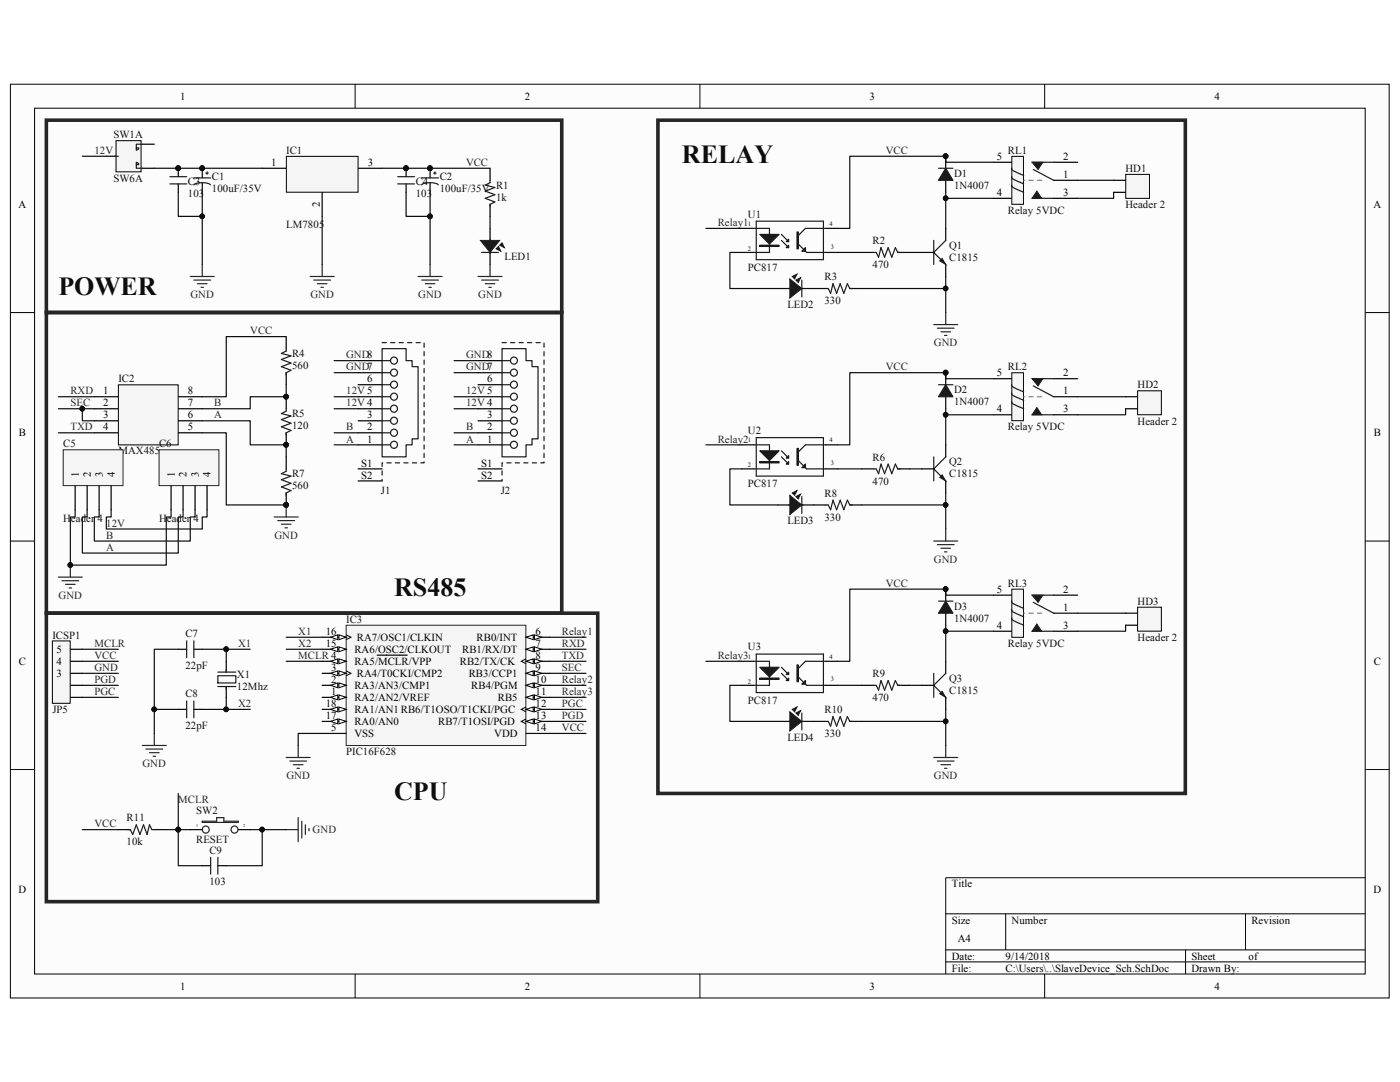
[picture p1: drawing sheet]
<svg xmlns="http://www.w3.org/2000/svg" width="279mm" height="216mm" viewBox="0 0 279 216" stroke-linecap="round" stroke-linejoin="round" font-family="sans-serif">
<path d="M2.1 16.8h275.1v182.3h-275.1z" fill="#fcfcfc"/>
<path d="M2.1 16.8h275.1v182.3h-275.1z" fill="none" stroke="#000" stroke-width=".2"/>
<path d="M6.9 21.6h265.6v172.8h-265.6z" fill="#fcfcfc"/>
<g fill="none" stroke="#000" stroke-width=".2">
<path d="M70.9 16.8v4.8M139.7 16.8v4.8M208.5 16.8v4.8M6.9 21.6h265.6v172.8h-265.6zM2.1 62.4h4.8M272.5 62.4h4.8M2.1 108h4.8M272.5 108h4.8M2.1 153.5h4.8M272.5 153.5h4.8M272.5 175.1h-83.8v19.2M70.9 194.3v4.8"/>
<path d="M139.7 194.3v4.8M188.7 182.3h83.8M188.7 189.5h83.8M188.7 191.9h83.8M200.7 182.3v7.2M208.5 194.3v4.8M236.6 189.5v4.8M248.6 182.3v7.2"/>
</g>
<path d="M21.2 31.2h2.4M28.4 33.6h2.4M28.4 28.8h2.4" fill="none" stroke="#000" stroke-width=".24"/>
<path d="M23.6 31.2l4.1 .9" fill="none" stroke="#1c1c1c" stroke-width=".24"/>
<path d="M23.2 28.1h5v6.2h-5z" fill="#f5f5f5"/>
<path d="M23.2 28.1h5v6.2h-5z" fill="none" stroke="#000" stroke-width=".2"/>
<path d="M22.9 31.2h.7M27.2 32.9h.5v-.3l-.5-.2v1.2h1.2M28.4 28.8h-1.2v1.2l.5-.3v-.2h-.5M33.9 35.3h3.4M33.9 36.7h3.4M38.7 35.5h3.3M41.1 34.5h.5M41.3 34.3v.5M42 36.9a3.3 3.3 0 0 0-3.3 0" fill="none" stroke="#1c1c1c" stroke-width=".24"/>
<path d="M35.6 33.6v1.7M35.6 36.7v1.7M40.4 33.6v1.9M40.4 36.5v1.9M52.3 33.6h4.8M64.3 38.4v4.8M71.5 33.6h4.8" fill="none" stroke="#000" stroke-width=".24"/>
<g fill="#0e0e0e" stroke="#0e0e0e" stroke-width=".2">
<circle cx="40.3" cy="33.6" r=".46"/>
<circle cx="35.5" cy="33.6" r=".46"/>
</g>
<path d="M57.2 31.2h14.3v7.2h-14.3z" fill="#f5f5f5"/>
<path d="M57.1 31.2h14.4v7.2h-14.4z" fill="none" stroke="#000" stroke-width=".2"/>
<path d="M81 33.6v1.7M81 36.7v1.7M85.8 33.6v1.9M85.8 36.5v1.9M97.8 33.6v2.4M97.8 40.8v2.4" fill="none" stroke="#000" stroke-width=".24"/>
<g fill="#0e0e0e" stroke="#0e0e0e" stroke-width=".2">
<circle cx="85.8" cy="33.6" r=".46"/>
<circle cx="81" cy="33.6" r=".46"/>
</g>
<path d="M79.4 35.3h3.3M79.4 36.7h3.3M84.2 35.5h3.3M86.6 34.5h.4M86.8 34.3v.5M87.5 36.9a3.3 3.3 0 0 0-3.3 0M97.8 36v.5l-1 .4 2 .5-2 .7 2 .8-2 .7 2 .7-1 .5v.5" fill="none" stroke="#1c1c1c" stroke-width=".24"/>
<path d="M99.7 48.9l.5-.4 .5 .9z" fill="#1c1c1c"/>
<path d="M99.7 48.9l.5-.4 .5 .9z" fill="none" stroke="#1c1c1c" stroke-width=".2"/>
<path d="M99 49.7l.5-.5 .5 .9z" fill="#1c1c1c"/>
<path d="M99 49.7l.5-.5 .5 .9z" fill="none" stroke="#1c1c1c" stroke-width=".2"/>
<path d="M95.9 48h3.8l-1.9 2.4z" fill="#1c1c1c"/>
<path d="M95.9 48h3.8l-1.9 2.4z" fill="none" stroke="#1c1c1c" stroke-width=".2"/>
<path d="M96.1 50.4h3.4M97.8 47.7v.8M97.8 50.1v.5" fill="none" stroke="#1c1c1c" stroke-width=".24"/>
<path d="M97.8 45.6v2.4M97.8 50.4v2.4M18.8 79.2h4.8M35.6 79.2h4.8M18.8 81.6h4.8M18.8 84h4.8M18.8 86.4h4.8M25.3 80.3h2.6M35.6 81.6h4.8M35.6 84h4.8M35.6 86.4h4.8" fill="none" stroke="#000" stroke-width=".24"/>
<g fill="none" stroke="#262626" stroke-width=".24">
<path d="M38 55.2h4.8M38.7 55.9h3.3M39.4 56.6h1.9M40.1 57.3h.5M40.4 52.8v2.4M61.9 55.2h4.8M62.6 55.9h3.4M63.3 56.6h2M64.1 57.3h.4M64.3 52.8v2.4M83.4 55.2h4.8M84.2 55.9h3.3"/>
<path d="M84.9 56.6h1.9M85.6 57.3h.5M85.8 52.8v2.4M95.4 55.2h4.8M96.1 55.9h3.4M96.8 56.6h2M97.6 57.3h.4M97.8 52.8v2.4"/>
</g>
<path d="M23.7 76.8h11.9v12h-11.9z" fill="#f5f5f5"/>
<path d="M23.6 76.8h12v12h-12z" fill="none" stroke="#000" stroke-width=".2"/>
<g fill="none" stroke="#000" stroke-width=".24">
<path d="M57.1 67.2v2.4M57.1 74.4v2.4M57.1 79.2v2.4M71.5 79.2h4.8M71.5 72h4.8M71.5 74.4h4.8M71.5 76.8h4.8M95.4 79.2h4.8M95.4 72h4.8M95.4 74.4h4.8M95.4 76.8h4.8M57.1 86.4v2.4"/>
<path d="M57.1 91.2v2.4M57.1 98.4v2.4M71.5 96h4.8M71.5 93.6h4.8M71.5 88.8h4.8M71.5 84h4.8M71.5 86.4h4.8M71.5 81.6h4.8M95.4 96h4.8M95.4 93.6h4.8M95.4 88.8h4.8M95.4 84h4.8"/>
<path d="M95.4 86.4h4.8M95.4 81.6h4.8"/>
</g>
<g fill="none" stroke="#1c1c1c" stroke-width=".24">
<path d="M57.1 69.6v.4l-.9 .5 1.9 .5-1.9 .7 1.9 .7-1.9 .8 1.9 .7-1 .5v.4M76.3 69.6h4.7v2.4h1.2v1.2h1.2v14.4h-1.2v1.2h-1.2v2.4h-4.7zM76.3 74.4h1.6M76.3 79.2h1.6M76.3 76.8h1.6M76.3 72h1.6M100.2 69.6h4.8v2.4h1.2v1.2h1.2v14.4h-1.2v1.2h-1.2v2.4h-4.8zM100.2 74.4h1.7M100.2 79.2h1.7M100.2 76.8h1.7M100.2 72h1.7M57.1 81.6v.4l-.9 .5 1.9 .5-1.9 .7 1.9 .7-1.9 .8 1.9 .7-1 .5v.4"/>
<path d="M57.1 93.6v.4l-.9 .5 1.9 .5-1.9 .7 1.9 .7-1.9 .8 1.9 .7-1 .5v.4M76.3 84h1.6M76.3 81.6h1.6M76.3 88.8h1.6M76.3 86.4h1.6M100.2 84h1.7M100.2 81.6h1.7M100.2 88.8h1.7M100.2 86.4h1.7"/>
<circle cx="78.6" cy="72" r=".7"/>
<circle cx="78.6" cy="76.7" r=".7"/>
<circle cx="78.6" cy="74.4" r=".7"/>
<circle cx="78.6" cy="79.1" r=".7"/>
<circle cx="102.6" cy="76.7" r=".7"/>
<circle cx="102.6" cy="72" r=".7"/>
<circle cx="102.6" cy="79.1" r=".7"/>
<circle cx="102.6" cy="74.4" r=".7"/>
<circle cx="78.6" cy="83.9" r=".7"/>
<circle cx="78.6" cy="88.7" r=".7"/>
<circle cx="78.6" cy="81.5" r=".7"/>
<circle cx="78.6" cy="86.3" r=".7"/>
<circle cx="102.6" cy="88.7" r=".7"/>
<circle cx="102.6" cy="83.9" r=".7"/>
<circle cx="102.6" cy="86.3" r=".7"/>
<circle cx="102.6" cy="81.5" r=".7"/>
</g>
<g fill="#0e0e0e" stroke="#0e0e0e" stroke-width=".2">
<circle cx="57.1" cy="79.2" r=".46"/>
<circle cx="57.1" cy="88.8" r=".46"/>
<circle cx="57.1" cy="100.7" r=".46"/>
</g>
<path d="M54.7 103.2h4.8M55.4 103.9h3.4M56.2 104.6h1.9M56.9 105.3h.5M57.1 100.8v2.4" fill="none" stroke="#262626" stroke-width=".24"/>
<path d="M76.3 68.4h8.3v24h-8.3v3.6M100.2 68.4h8.4v24h-8.4v3.6" fill="none" stroke="#1c1c1c" stroke-width=".24" stroke-dasharray=".8 .8"/>
<path d="M12.7 89.8h11.9v7.1h-11.9z" fill="#f5f5f5"/>
<path d="M12.6 89.7h12v7.2h-12z" fill="none" stroke="#262626" stroke-width=".2"/>
<path d="M15 96.9v4.8M17.4 96.9v4.8M19.8 96.9v4.8M22.2 96.9v4.8" fill="none" stroke="#000" stroke-width=".24"/>
<path d="M31.8 89.8h11.9v7.1h-11.9z" fill="#f5f5f5"/>
<path d="M31.7 89.7h12v7.2h-12z" fill="none" stroke="#262626" stroke-width=".2"/>
<path d="M34.1 96.9v4.8M36.5 96.9v4.8M38.9 96.9v4.8M41.3 96.9v4.8" fill="none" stroke="#000" stroke-width=".24"/>
<path d="M11.6 115.2h4.8M12.4 115.9h3.3M13.1 116.6h1.9M13.8 117.3h.5M14 112.8v2.4" fill="none" stroke="#262626" stroke-width=".24"/>
<circle cx="14" cy="112.7" r=".46" fill="#0e0e0e" stroke="#0e0e0e" stroke-width=".2"/>
<path d="M69.1 124.8h35.8v24h-35.8z" fill="#f5f5f5"/>
<path d="M69.1 124.8h35.8v24h-35.8z" fill="none" stroke="#262626" stroke-width=".2"/>
<path d="M64.3 139.1h4.8" fill="none" stroke="#000" stroke-width=".24"/>
<path d="M67.6 138.7l1.5 .4-1.5 .5z" fill="#fcfcfc"/>
<path d="M67.6 138.7l1.5 .4-1.5 .5z" fill="none" stroke="#000" stroke-width=".2"/>
<path d="M66 139.1l1.4-.4v.9z" fill="#fcfcfc"/>
<path d="M66 139.1l1.4-.4v.9z" fill="none" stroke="#000" stroke-width=".2"/>
<path d="M64.3 136.7h4.8" fill="none" stroke="#000" stroke-width=".24"/>
<path d="M67.6 136.3l1.5 .4-1.5 .5z" fill="#fcfcfc"/>
<path d="M67.6 136.3l1.5 .4-1.5 .5z" fill="none" stroke="#000" stroke-width=".2"/>
<path d="M66 136.7l1.4-.4v.9z" fill="#fcfcfc"/>
<path d="M66 136.7l1.4-.4v.9zM69.1 133.9l.9 .5-.9 .4" fill="none" stroke="#000" stroke-width=".2"/>
<path d="M64.3 134.4h4.8" fill="none" stroke="#000" stroke-width=".24"/>
<path d="M67.6 133.9l1.5 .5-1.5 .4z" fill="#fcfcfc"/>
<path d="M67.6 133.9l1.5 .5-1.5 .4z" fill="none" stroke="#000" stroke-width=".2"/>
<path d="M66 134.4l1.4-.5v.9z" fill="#fcfcfc"/>
<path d="M66 134.4l1.4-.5v.9z" fill="none" stroke="#000" stroke-width=".2"/>
<path d="M64.3 132h4.8" fill="none" stroke="#000" stroke-width=".24"/>
<path d="M67.6 131.5l1.5 .5-1.5 .4z" fill="#fcfcfc"/>
<path d="M67.6 131.5l1.5 .5-1.5 .4z" fill="none" stroke="#000" stroke-width=".2"/>
<path d="M66 132l1.4-.5v.9z" fill="#fcfcfc"/>
<path d="M66 132l1.4-.5v.9z" fill="none" stroke="#000" stroke-width=".2"/>
<path d="M75.3 130.7h3.2M78.6 130.7h2.7M105 127.2h4.8M64.3 146.3h4.8" fill="none" stroke="#000" stroke-width=".24"/>
<path d="M105 127.2l1.4-.5v.9z" fill="#fcfcfc"/>
<path d="M105 127.2l1.4-.5v.9z" fill="none" stroke="#000" stroke-width=".2"/>
<path d="M106.7 126.7l1.4 .5-1.4 .4z" fill="#fcfcfc"/>
<path d="M106.7 126.7l1.4 .5-1.4 .4z" fill="none" stroke="#000" stroke-width=".2"/>
<path d="M105 129.6h4.8" fill="none" stroke="#000" stroke-width=".24"/>
<path d="M105 129.6l1.4-.5v.9z" fill="#fcfcfc"/>
<path d="M105 129.6l1.4-.5v.9z" fill="none" stroke="#000" stroke-width=".2"/>
<path d="M106.7 129.1l1.4 .5-1.4 .4z" fill="#fcfcfc"/>
<path d="M105 131.5l-1 .5 1 .4M106.7 129.1l1.4 .5-1.4 .4z" fill="none" stroke="#000" stroke-width=".2"/>
<path d="M105 132h4.8" fill="none" stroke="#000" stroke-width=".24"/>
<path d="M105 132l1.4-.5v.9z" fill="#fcfcfc"/>
<path d="M105 132l1.4-.5v.9z" fill="none" stroke="#000" stroke-width=".2"/>
<path d="M106.7 131.5l1.4 .5-1.4 .4z" fill="#fcfcfc"/>
<path d="M106.7 131.5l1.4 .5-1.4 .4z" fill="none" stroke="#000" stroke-width=".2"/>
<path d="M105 134.4h4.8" fill="none" stroke="#000" stroke-width=".24"/>
<path d="M105 134.4l1.4-.5v.9z" fill="#fcfcfc"/>
<path d="M105 134.4l1.4-.5v.9z" fill="none" stroke="#000" stroke-width=".2"/>
<path d="M106.7 133.9l1.4 .5-1.4 .4z" fill="#fcfcfc"/>
<path d="M106.7 133.9l1.4 .5-1.4 .4z" fill="none" stroke="#000" stroke-width=".2"/>
<path d="M105 136.7h4.8" fill="none" stroke="#000" stroke-width=".24"/>
<path d="M105 136.7l1.4-.4v.9z" fill="#fcfcfc"/>
<path d="M105 136.7l1.4-.4v.9z" fill="none" stroke="#000" stroke-width=".2"/>
<path d="M106.7 136.3l1.4 .4-1.4 .5z" fill="#fcfcfc"/>
<path d="M106.7 136.3l1.4 .4-1.4 .5z" fill="none" stroke="#000" stroke-width=".2"/>
<path d="M105 139.1h4.8" fill="none" stroke="#000" stroke-width=".24"/>
<path d="M105 139.1l1.4-.4v.9z" fill="#fcfcfc"/>
<path d="M105 139.1l1.4-.4v.9z" fill="none" stroke="#000" stroke-width=".2"/>
<path d="M106.7 138.7l1.4 .4-1.4 .5z" fill="#fcfcfc"/>
<path d="M106.7 138.7l1.4 .4-1.4 .5zM105 141.1l-1 .4 1 .5" fill="none" stroke="#000" stroke-width=".2"/>
<path d="M105 141.5h4.8" fill="none" stroke="#000" stroke-width=".24"/>
<path d="M105 141.5l1.4-.4v.9z" fill="#fcfcfc"/>
<path d="M105 141.5l1.4-.4v.9z" fill="none" stroke="#000" stroke-width=".2"/>
<path d="M106.7 141.1l1.4 .4-1.4 .5z" fill="#fcfcfc"/>
<path d="M105 143.5l-1 .4 1 .5M106.7 141.1l1.4 .4-1.4 .5z" fill="none" stroke="#000" stroke-width=".2"/>
<path d="M105 143.9h4.8" fill="none" stroke="#000" stroke-width=".24"/>
<path d="M105 143.9l1.4-.4v.9z" fill="#fcfcfc"/>
<path d="M105 143.9l1.4-.4v.9z" fill="none" stroke="#000" stroke-width=".2"/>
<path d="M106.7 143.5l1.4 .4-1.4 .5z" fill="#fcfcfc"/>
<path d="M106.7 143.5l1.4 .4-1.4 .5z" fill="none" stroke="#000" stroke-width=".2"/>
<path d="M64.3 129.6h4.8M105 146.3h4.8" fill="none" stroke="#000" stroke-width=".24"/>
<path d="M67.6 129.1l1.5 .5-1.5 .4z" fill="#fcfcfc"/>
<path d="M67.6 129.1l1.5 .5-1.5 .4z" fill="none" stroke="#000" stroke-width=".2"/>
<path d="M66 129.6l1.4-.5v.9z" fill="#fcfcfc"/>
<path d="M66 129.6l1.4-.5v.9zM69.1 126.7l.9 .5-.9 .4" fill="none" stroke="#000" stroke-width=".2"/>
<path d="M64.3 127.2h4.8" fill="none" stroke="#000" stroke-width=".24"/>
<path d="M67.6 126.7l1.5 .5-1.5 .4z" fill="#fcfcfc"/>
<path d="M67.6 126.7l1.5 .5-1.5 .4z" fill="none" stroke="#000" stroke-width=".2"/>
<path d="M66 127.2l1.4-.5v.9z" fill="#fcfcfc"/>
<path d="M66 127.2l1.4-.5v.9z" fill="none" stroke="#000" stroke-width=".2"/>
<path d="M64.3 143.9h4.8" fill="none" stroke="#000" stroke-width=".24"/>
<path d="M67.6 143.5l1.5 .4-1.5 .5z" fill="#fcfcfc"/>
<path d="M67.6 143.5l1.5 .4-1.5 .5z" fill="none" stroke="#000" stroke-width=".2"/>
<path d="M66 143.9l1.4-.4v.9z" fill="#fcfcfc"/>
<path d="M66 143.9l1.4-.4v.9z" fill="none" stroke="#000" stroke-width=".2"/>
<path d="M64.3 141.5h4.8" fill="none" stroke="#000" stroke-width=".24"/>
<path d="M67.6 141.1l1.5 .4-1.5 .5z" fill="#fcfcfc"/>
<path d="M67.6 141.1l1.5 .4-1.5 .5z" fill="none" stroke="#000" stroke-width=".2"/>
<path d="M66 141.5l1.4-.4v.9z" fill="#fcfcfc"/>
<path d="M66 141.5l1.4-.4v.9z" fill="none" stroke="#000" stroke-width=".2"/>
<path d="M28.4 148.7h4.8M29.1 149.5h3.4M29.8 150.2h1.9M30.6 150.9h.4M30.8 146.3v2.4M57.1 151.1h4.8M57.8 151.9h3.4M58.6 152.6h1.9M59.3 153.3h.4M59.5 148.7v2.4" fill="none" stroke="#262626" stroke-width=".24"/>
<path d="M14 139.1h2.4M14 136.7h2.4M35.6 129.6h1.7M38.7 129.6h1.7M45.2 132v2.1M45.2 137v2.1M35.6 141.5h1.7M38.7 141.5h1.7" fill="none" stroke="#000" stroke-width=".24"/>
<path d="M37.3 127.9v3.3M37.3 139.9v3.3M38.7 127.9v3.3M38.7 139.9v3.3M43.5 134.8h3.6v1.5h-3.6zM43.5 137h3.6M43.5 134.1h3.6M45.2 133.6v.5M45.2 137v.5" fill="none" stroke="#1c1c1c" stroke-width=".24"/>
<path d="M10.5 127.9h3.5v12.4h-3.5z" fill="#f5f5f5"/>
<path d="M10.5 127.9h3.5v12.4h-3.5z" fill="none" stroke="#000" stroke-width=".2"/>
<path d="M148.1 45.6h2.4M148.1 50.4h2.4M164.8 45.6h2.4M164.8 50.4h2.4M14 134.4h2.4M14 132h2.4M14 129.6h2.4" fill="none" stroke="#000" stroke-width=".24"/>
<path d="M9.3 24h102.8v38.3h-102.8zM9.3 62.4h102.8v59.9h-102.8zM9.3 122.4h110v57.5h-110z" fill="none" stroke="#262626" stroke-width=".72"/>
<path d="M150.5 45.6h3.1v4.8h-3.1M150.9 44.1h13.4v7.7h-13.4zM156 46.8l1.4 1.4M156 48l1.4 1.4M159.3 48.7l1.7 1.7h3.8M164.8 45.6h-4.1l-1.4 1.4" fill="none" stroke="#1c1c1c" stroke-width=".24"/>
<path d="M151.6 46.8h3.9l-1.9 1.9z" fill="#1c1c1c"/>
<path d="M151.6 46.8h3.9l-1.9 1.9zM151.6 48.9h3.9v.3h-3.9zM151.6 49.1h3.9" fill="none" stroke="#1c1c1c" stroke-width=".24"/>
<path d="M157.4 48.9v.5h-.5z" fill="#1c1c1c"/>
<path d="M157.4 48.9v.5h-.5z" fill="none" stroke="#1c1c1c" stroke-width=".24"/>
<path d="M157.4 47.7v.5h-.5z" fill="#1c1c1c"/>
<path d="M157.4 47.7v.5h-.5zM159.1 46.3h.2v3.4h-.2zM159.2 46.3v3.4" fill="none" stroke="#1c1c1c" stroke-width=".24"/>
<path d="M160.7 49.4v.7h-.7z" fill="#1c1c1c"/>
<path d="M160.7 49.4v.7h-.7z" fill="none" stroke="#1c1c1c" stroke-width=".24"/>
<path d="M158.1 55.2l1-.5-.5 .9z" fill="#1c1c1c"/>
<path d="M158.1 55.2l1-.5-.5 .9z" fill="none" stroke="#1c1c1c" stroke-width=".2"/>
<path d="M158.8 55.9l1-.5-.5 1z" fill="#1c1c1c"/>
<path d="M158.8 55.9l1-.5-.5 1z" fill="none" stroke="#1c1c1c" stroke-width=".2"/>
<path d="M157.6 55.6l2.4 2-2.4 1.9z" fill="#1c1c1c"/>
<path d="M157.6 55.6l2.4 2-2.4 1.9z" fill="none" stroke="#1c1c1c" stroke-width=".2"/>
<path d="M157.4 57.6h.7M159.8 57.6h.5M160 55.9v3.4M164.8 57.6h.5l.5 .9 .4-1.9 .8 1.9 .7-1.9 .7 1.9 .7-1.9 .5 1h.5M174.4 50.4h.5l.4 .9 .5-1.9 .7 1.9 .8-1.9 .7 1.9 .7-1.9 .5 1h.4" fill="none" stroke="#1c1c1c" stroke-width=".24"/>
<path d="M198.3 32.4h3.6M198.3 39.6h3.6M210.3 36h4.8M210.3 32.4h4.8M210.3 39.6h4.8M155.2 57.6h2.4M160 57.6h4.8M169.6 57.6h2.4M172 50.4h2.4M179.2 50.4h2.4" fill="none" stroke="#000" stroke-width=".24"/>
<path d="M202 31.2h2.3v9.6h-2.3z" fill="#f5f5f5"/>
<path d="M201.9 31.2h2.4v9.6h-2.4z" fill="none" stroke="#000" stroke-width=".2"/>
<path d="M201.9 35.3v.2l.3 .2 2.1 1M201.9 36.9v.3l.3 .2 2.1 1M201.9 33.6v.2l.3 .3 2.1 .9" fill="none" stroke="#1c1c1c" stroke-width=".24"/>
<path d="M206 32.4h2.1l-.9 1.4z" fill="#1c1c1c"/>
<path d="M206 32.4h2.1l-.9 1.4z" fill="none" stroke="#1c1c1c" stroke-width=".2"/>
<path d="M206.9 38.1l1 1.5h-1.9z" fill="#1c1c1c"/>
<path d="M206.9 38.1l1 1.5h-1.9z" fill="none" stroke="#1c1c1c" stroke-width=".2"/>
<path d="M206 39.6h4.3M206 32.4h4.3M206.2 33.8l4.1 2.2" fill="none" stroke="#1c1c1c" stroke-width=".24"/>
<path d="M207.9 36h-3.6" fill="none" stroke="#808080" stroke-width=".24" stroke-dasharray=".8 .8"/>
<path d="M188.7 31.2v2.4M188.7 36v2.4" fill="none" stroke="#000" stroke-width=".24"/>
<circle cx="188.7" cy="31.2" r=".46" fill="#0e0e0e" stroke="#0e0e0e" stroke-width=".2"/>
<path d="M188.7 33.6l1.5 2.4h-2.9z" fill="#1c1c1c"/>
<path d="M187.3 33.6h2.9M188.7 33.6l1.5 2.4h-2.9zM186.3 48v4.8M188.7 48l-2.4 2.4 2 1.9" fill="none" stroke="#1c1c1c" stroke-width=".24"/>
<circle cx="188.7" cy="31.2" r=".46" fill="#0e0e0e" stroke="#0e0e0e" stroke-width=".2"/>
<path d="M188 51.6l.7 1.2-1.2-.7z" fill="#1c1c1c"/>
<path d="M188 51.6l.7 1.2-1.2-.7z" fill="none" stroke="#1c1c1c" stroke-width=".2"/>
<path d="M184 50.4h2.3M188.7 45.6v2.4M188.7 52.8v2.4M148.1 88.8h2.4M148.1 93.6h2.4M164.8 88.8h2.4M164.8 93.6h2.4" fill="none" stroke="#000" stroke-width=".24"/>
<path d="M186.3 64.8h4.8M187.1 65.5h3.3M187.8 66.2h1.9M188.5 66.9h.5M188.7 62.4v2.4" fill="none" stroke="#262626" stroke-width=".24"/>
<path d="M150.5 88.8h3.1v4.8h-3.1M150.9 87.3h13.4v7.7h-13.4zM156 90l1.4 1.4M156 91.2l1.4 1.4M159.3 91.9l1.7 1.7h3.8M164.8 88.8h-4.1l-1.4 1.4" fill="none" stroke="#1c1c1c" stroke-width=".24"/>
<path d="M151.6 90h3.9l-1.9 1.9z" fill="#1c1c1c"/>
<path d="M151.6 90h3.9l-1.9 1.9zM151.6 92.1h3.9v.3h-3.9zM151.6 92.2h3.9" fill="none" stroke="#1c1c1c" stroke-width=".24"/>
<path d="M157.4 92.1v.5h-.5z" fill="#1c1c1c"/>
<path d="M157.4 92.1v.5h-.5z" fill="none" stroke="#1c1c1c" stroke-width=".24"/>
<path d="M157.4 90.9v.5h-.5z" fill="#1c1c1c"/>
<path d="M157.4 90.9v.5h-.5zM159.1 89.5h.2v3.3h-.2zM159.2 89.5v3.3" fill="none" stroke="#1c1c1c" stroke-width=".24"/>
<path d="M160.7 92.6v.7h-.7z" fill="#1c1c1c"/>
<path d="M160.7 92.6v.7h-.7z" fill="none" stroke="#1c1c1c" stroke-width=".24"/>
<path d="M158.1 98.4l1-.5-.5 .9z" fill="#1c1c1c"/>
<path d="M158.1 98.4l1-.5-.5 .9z" fill="none" stroke="#1c1c1c" stroke-width=".2"/>
<path d="M158.8 99.1l1-.5-.5 1z" fill="#1c1c1c"/>
<path d="M158.8 99.1l1-.5-.5 1z" fill="none" stroke="#1c1c1c" stroke-width=".2"/>
<path d="M157.6 98.8l2.4 2-2.4 1.9z" fill="#1c1c1c"/>
<path d="M157.6 98.8l2.4 2-2.4 1.9z" fill="none" stroke="#1c1c1c" stroke-width=".2"/>
<path d="M160 99.1v3.3M174.4 93.6h.5l.4 .9 .5-1.9 .7 1.9 .8-1.9 .7 1.9 .7-1.9 .5 1h.4M157.4 100.8h.7M159.8 100.8h.5M164.8 100.8h.5l.5 .9 .4-1.9 .8 1.9 .7-1.9 .7 1.9 .7-1.9 .5 1h.5" fill="none" stroke="#1c1c1c" stroke-width=".24"/>
<path d="M198.3 75.6h3.6M210.3 79.2h4.8M210.3 75.6h4.8M172 93.6h2.4M179.2 93.6h2.4M198.3 82.8h3.6M210.3 82.8h4.8M155.2 100.8h2.4M160 100.8h4.8M169.6 100.8h2.4" fill="none" stroke="#000" stroke-width=".24"/>
<path d="M202 74.4h2.3v9.5h-2.3z" fill="#f5f5f5"/>
<path d="M201.9 74.4h2.4v9.5h-2.4z" fill="none" stroke="#000" stroke-width=".2"/>
<path d="M201.9 78.4v.3l.3 .2 2.1 1M201.9 76.8v.2l.3 .2 2.1 1M201.9 80.1v.2l.3 .3 2.1 1" fill="none" stroke="#1c1c1c" stroke-width=".24"/>
<path d="M206 75.6h2.1l-.9 1.4z" fill="#1c1c1c"/>
<path d="M206 75.6h2.1l-.9 1.4z" fill="none" stroke="#1c1c1c" stroke-width=".2"/>
<path d="M206.9 81.3l1 1.5h-1.9z" fill="#1c1c1c"/>
<path d="M206.9 81.3l1 1.5h-1.9z" fill="none" stroke="#1c1c1c" stroke-width=".2"/>
<path d="M206 75.6h4.3M206.2 77l4.1 2.2M206 82.8h4.3" fill="none" stroke="#1c1c1c" stroke-width=".24"/>
<path d="M207.9 79.2h-3.6" fill="none" stroke="#808080" stroke-width=".24" stroke-dasharray=".8 .8"/>
<path d="M188.7 74.4v2.4M188.7 79.2v2.4" fill="none" stroke="#000" stroke-width=".24"/>
<circle cx="188.7" cy="74.4" r=".46" fill="#0e0e0e" stroke="#0e0e0e" stroke-width=".2"/>
<path d="M188.7 76.8l1.5 2.4h-2.9z" fill="#1c1c1c"/>
<path d="M187.3 76.8h2.9M188.7 76.8l1.5 2.4h-2.9zM186.3 91.2v4.8M188.7 91.2l-2.4 2.4 2 1.9" fill="none" stroke="#1c1c1c" stroke-width=".24"/>
<circle cx="188.7" cy="74.4" r=".46" fill="#0e0e0e" stroke="#0e0e0e" stroke-width=".2"/>
<path d="M188 94.8l.7 1.2-1.2-.8z" fill="#1c1c1c"/>
<path d="M188 94.8l.7 1.2-1.2-.8z" fill="none" stroke="#1c1c1c" stroke-width=".2"/>
<path d="M184 93.6h2.3M188.7 88.8v2.4M188.7 96v2.4M148.1 132h2.4M148.1 136.7h2.4M164.8 132h2.4M164.8 136.7h2.4" fill="none" stroke="#000" stroke-width=".24"/>
<path d="M186.3 108h4.8M187.1 108.7h3.3M187.8 109.4h1.9M188.5 110.1h.5M188.7 105.6v2.4" fill="none" stroke="#262626" stroke-width=".24"/>
<path d="M150.5 132h3.1v4.7h-3.1M150.9 130.5h13.4v7.7h-13.4zM156 133.2l1.4 1.4M156 134.4l1.4 1.4M159.3 135.1l1.7 1.6h3.8M164.8 132h-4.1l-1.4 1.4" fill="none" stroke="#1c1c1c" stroke-width=".24"/>
<path d="M151.6 133.2h3.9l-1.9 1.9z" fill="#1c1c1c"/>
<path d="M151.6 133.2h3.9l-1.9 1.9zM151.6 135.3h3.9v.3h-3.9zM151.6 135.4h3.9" fill="none" stroke="#1c1c1c" stroke-width=".24"/>
<path d="M157.4 135.3v.5h-.5z" fill="#1c1c1c"/>
<path d="M157.4 135.3v.5h-.5z" fill="none" stroke="#1c1c1c" stroke-width=".24"/>
<path d="M156.9 134.6l.5-.5v.5z" fill="#1c1c1c"/>
<path d="M157.4 134.1v.5h-.5zM159.1 132.7h.2v3.3h-.2zM159.2 132.7v3.3" fill="none" stroke="#1c1c1c" stroke-width=".24"/>
<path d="M160.7 135.8v.7h-.7z" fill="#1c1c1c"/>
<path d="M160.7 135.8v.7h-.7z" fill="none" stroke="#1c1c1c" stroke-width=".24"/>
<path d="M158.1 141.5l1-.4-.5 .9z" fill="#1c1c1c"/>
<path d="M158.1 141.5l1-.4-.5 .9z" fill="none" stroke="#1c1c1c" stroke-width=".2"/>
<path d="M158.8 142.3l1-.5-.5 1z" fill="#1c1c1c"/>
<path d="M158.8 142.3l1-.5-.5 1z" fill="none" stroke="#1c1c1c" stroke-width=".2"/>
<path d="M157.6 142l2.4 1.9-2.4 2z" fill="#1c1c1c"/>
<path d="M157.6 142l2.4 1.9-2.4 2z" fill="none" stroke="#1c1c1c" stroke-width=".2"/>
<path d="M174.4 136.7h.5l.4 1 .5-1.9 .7 1.9 .8-1.9 .7 1.9 .7-1.9 .5 .9h.4M157.4 143.9h.7M159.8 143.9h.5M160 142.3v3.3M164.8 143.9h.5l.5 1 .4-1.9 .8 1.9 .7-1.9 .7 1.9 .7-1.9 .5 .9h.5" fill="none" stroke="#1c1c1c" stroke-width=".24"/>
<path d="M198.3 118.8h3.6M210.3 118.8h4.8M172 136.7h2.4M179.2 136.7h2.4M198.3 126h3.6M210.3 122.4h4.8M210.3 126h4.8M155.2 143.9h2.4M160 143.9h4.8M169.6 143.9h2.4" fill="none" stroke="#000" stroke-width=".24"/>
<path d="M202 117.6h2.3v9.6h-2.3z" fill="#f5f5f5"/>
<path d="M201.9 117.6h2.4v9.6h-2.4z" fill="none" stroke="#000" stroke-width=".2"/>
<path d="M201.9 120v.2l.3 .2 2.1 1M201.9 121.6v.3l.3 .2 2.1 1M201.9 123.3v.2l.3 .3 2.1 1" fill="none" stroke="#1c1c1c" stroke-width=".24"/>
<path d="M206 118.8h2.1l-.9 1.4z" fill="#1c1c1c"/>
<path d="M206 118.8h2.1l-.9 1.4z" fill="none" stroke="#1c1c1c" stroke-width=".2"/>
<path d="M206.9 124.5l1 1.5h-1.9z" fill="#1c1c1c"/>
<path d="M206.9 124.5l1 1.5h-1.9z" fill="none" stroke="#1c1c1c" stroke-width=".2"/>
<path d="M206 118.8h4.3M206 126h4.3M206.2 120.2l4.1 2.2" fill="none" stroke="#1c1c1c" stroke-width=".24"/>
<path d="M207.9 122.4h-3.6" fill="none" stroke="#808080" stroke-width=".24" stroke-dasharray=".8 .8"/>
<path d="M188.7 117.6v2.4M188.7 122.4v2.4" fill="none" stroke="#000" stroke-width=".24"/>
<circle cx="188.7" cy="117.5" r=".46" fill="#0e0e0e" stroke="#0e0e0e" stroke-width=".2"/>
<path d="M188.7 120l1.5 2.4h-2.9z" fill="#1c1c1c"/>
<path d="M187.3 120h2.9M188.7 120l1.5 2.4h-2.9zM186.3 134.4v4.7M188.7 134.4l-2.4 2.3 2 2" fill="none" stroke="#1c1c1c" stroke-width=".24"/>
<circle cx="188.7" cy="117.5" r=".46" fill="#0e0e0e" stroke="#0e0e0e" stroke-width=".2"/>
<path d="M188 138l.7 1.1-1.2-.7z" fill="#1c1c1c"/>
<path d="M188 138l.7 1.1-1.2-.7z" fill="none" stroke="#1c1c1c" stroke-width=".2"/>
<path d="M222.2 36h2.4M222.2 38.4h2.4M184 136.7h2.3M188.7 132v2.4M188.7 139.1v2.4" fill="none" stroke="#000" stroke-width=".24"/>
<path d="M186.3 151.1h4.8M187.1 151.9h3.3M187.8 152.6h1.9M188.5 153.3h.5M188.7 148.7v2.4" fill="none" stroke="#262626" stroke-width=".24"/>
<path d="M131.3 24h105.3v134.3h-105.3z" fill="none" stroke="#262626" stroke-width=".72"/>
<path d="M224.7 34.8h4.7v4.8h-4.7z" fill="#f5f5f5"/>
<path d="M224.7 34.8h4.7v4.8h-4.7z" fill="none" stroke="#000" stroke-width=".2"/>
<path d="M224.6 79.2h2.4M224.6 81.6h2.4" fill="none" stroke="#000" stroke-width=".24"/>
<path d="M227.1 78h4.7v4.8h-4.7z" fill="#f5f5f5"/>
<path d="M227 78h4.8v4.8h-4.8z" fill="none" stroke="#000" stroke-width=".2"/>
<path d="M224.6 122.4h2.4M224.6 124.8h2.4" fill="none" stroke="#000" stroke-width=".24"/>
<path d="M227.1 121.2h4.7v4.7h-4.7z" fill="#f5f5f5"/>
<path d="M227 121.2h4.8v4.7h-4.8z" fill="none" stroke="#000" stroke-width=".2"/>
<path d="M23.6 165.5h2.4M30.8 165.5h2.4M38 165.5h2.4M40.4 172.7h1.6M43.5 172.7h1.7M47.5 165.5h2.4" fill="none" stroke="#000" stroke-width=".24"/>
<g fill="none" stroke="#262626" stroke-width=".24">
<path d="M40.4 163.9h2.8v-.8h1.5v.8h2.8v.2h-7.1zM57.1 165.5h2.4M59.5 163.1v4.8M60.2 163.9v3.3M60.9 164.6v1.9M61.7 165.3v.5"/>
<circle cx="41.1" cy="165.5" r=".7"/>
<circle cx="46.8" cy="165.5" r=".7"/>
</g>
<path d="M25.5 165.5h.5l.5 1 .7-1.9 .7 1.9 .7-1.9 .8 1.9 .4-1.9 .5 .9h.5M42 171.1v3.3M43.5 171.1v3.3" fill="none" stroke="#1c1c1c" stroke-width=".24"/>
<g fill="none" stroke="#0e0e0e" stroke-width=".24">
<path d="M16.4 31.2h4.8M30.8 33.6h21.5M35.6 38.4v4.8h4.8M40.4 38.4v14.4M76.3 33.6h21.5M81 38.4v4.8h4.8M85.8 38.4v14.4M188.7 38.4v1.2h9.6M188.7 39.6v6M198.3 32.4h-9.6v-1.2h-19.1v14.4h-2.4M215.1 36h7.1M222.2 38.4v1.2h-7.1"/>
<path d="M64.3 43.2v9.6M97.8 43.2v2.4M140.9 45.6h7.2M148.1 50.4h-2.4v7.2h9.5M167.2 50.4h4.8M181.6 50.4h2.4M188.7 55.2v2.4h-16.7M188.7 57.6v4.8M11.6 79.2h7.2M57.1 76.8v2.4h-7.2v2.4h-9.5M57.1 67.2h-11.9v12h-4.8M66.7 79.2h4.8"/>
<path d="M66.7 72h4.8M66.7 74.4h4.8M90.6 79.2h4.8M90.6 72h4.8M90.6 74.4h4.8M198.3 75.6h-9.6v-1.2h-19.1v14.4h-2.4M215.1 79.2h9.5M11.6 81.6h4.8M11.6 86.4h7.2M18.8 81.6h-2.4v2.4h2.4M40.4 84h9.5v4.8h7.2v2.4M40.4 86.4h4.8v14.4h11.9"/>
<path d="M66.7 81.6h4.8M66.7 86.4h4.8M66.7 88.8h4.8M90.6 81.6h4.8M90.6 86.4h4.8M90.6 88.8h4.8M140.9 88.8h7.2M148.1 93.6h-2.4v7.2h9.5M167.2 93.6h4.8M181.6 93.6h2.4M188.7 81.6v1.2h9.6M188.7 98.4v2.4h-16.7"/>
<path d="M188.7 82.8v6M224.6 81.6v1.2h-9.5M15 101.7v1.5h-1v9.6h19.2v-9.6h.9v-1.5M17.4 101.7v1.5h-1v7.2h19.2v-7.2h.9v-1.5M19.8 101.7v1.5h-1v4.8h19.2v-4.8h.9v-1.5M22.2 101.7v1.5h-1v2.4h19.2v-2.4h.9v-1.5M188.7 100.8v4.8M198.3 118.8h-9.6v-1.2h-19.1v14.4h-2.4M16.4 132h7.2M16.4 129.6h7.2M16.4 136.7h7.2M16.4 134.4h7.2"/>
<path d="M16.4 139.1h7.2M35.6 129.6h-4.8v11.9M40.4 129.6h9.5M45.2 129.6v2.4M45.2 139.1v2.4M57.1 132h7.2M57.1 129.6h7.2M57.1 127.2h7.2M109.8 132h7.1M109.8 129.6h7.1M109.8 127.2h7.1M109.8 136.7h7.1"/>
<path d="M109.8 134.4h7.1M109.8 139.1h7.1M140.9 132h7.2M148.1 136.7h-2.4v7.2h9.5M167.2 136.7h4.8M181.6 136.7h2.4M188.7 124.8v1.2h9.6M188.7 126v6M215.1 122.4h9.5M224.6 124.8v1.2h-9.5M35.6 141.5h-4.8v4.8M35.6 158.3v14.4h4.8"/>
<path d="M40.4 141.5h9.5M64.3 146.3h-4.8v2.4M109.8 141.5h7.1M109.8 143.9h7.1M109.8 146.3h7.1M188.7 141.5v2.4h-16.7M188.7 143.9v4.8M16.4 165.5h7.2M33.2 165.5h4.8M49.9 165.5h7.2M52.3 165.5v7.2h-7.1"/>
</g>
<g fill="#0e0e0e" stroke="#0e0e0e" stroke-width=".2">
<circle cx="35.5" cy="33.6" r=".46"/>
<circle cx="40.3" cy="33.6" r=".46"/>
<circle cx="40.3" cy="43.2" r=".46"/>
<circle cx="81" cy="33.6" r=".46"/>
<circle cx="85.8" cy="33.6" r=".46"/>
<circle cx="85.8" cy="43.2" r=".46"/>
<circle cx="57.1" cy="88.8" r=".46"/>
<circle cx="57.1" cy="79.2" r=".46"/>
<circle cx="57.1" cy="100.7" r=".46"/>
<circle cx="16.4" cy="81.6" r=".46"/>
<circle cx="30.8" cy="141.5" r=".46"/>
<circle cx="45.1" cy="129.5" r=".46"/>
<circle cx="45.1" cy="141.5" r=".46"/>
<circle cx="188.7" cy="39.6" r=".46"/>
<circle cx="188.7" cy="57.6" r=".46"/>
<circle cx="188.7" cy="31.2" r=".46"/>
<circle cx="188.7" cy="82.8" r=".46"/>
<circle cx="188.7" cy="100.7" r=".46"/>
<circle cx="188.7" cy="74.4" r=".46"/>
<circle cx="188.7" cy="125.9" r=".46"/>
<circle cx="188.7" cy="143.9" r=".46"/>
<circle cx="188.7" cy="117.5" r=".46"/>
<circle cx="14" cy="112.7" r=".46"/>
<circle cx="52.3" cy="165.5" r=".46"/>
<circle cx="35.5" cy="165.5" r=".46"/>
</g>
<g font-size="5.2" fill="#0e0e0e">
<text x="136.1" y="32.5">RELAY</text>
<text x="11.6" y="58.8">POWER</text>
<text x="78.7" y="118.8">RS485</text>
<text x="78.7" y="159.6">CPU</text>
</g>
<g font-size="2.2">
<text x="35.9" y="19.9">1</text>
<text x="104.7" y="19.9">2</text>
<text x="173.5" y="19.9">3</text>
<text x="242.3" y="19.9">4</text>
<text x="54.1" y="33.1">1</text>
<text x="73.4" y="33.1">3</text>
<text x="198.9" y="31.9">5</text>
<text x="212.2" y="35.5">1</text>
<text x="212.2" y="31.9">2</text>
<text x="3.7" y="41.5">A</text>
<text x="63.8" y="41.4" transform="rotate(-90 63.8 41.4)">2</text>
<text x="198.9" y="39.1">4</text>
<text x="212.2" y="39.1">3</text>
<text x="274.1" y="41.5">A</text>
<text x="73.3" y="76.3">6</text>
<text x="97.2" y="76.3">6</text>
<text x="198.9" y="75.1">5</text>
<text x="212.2" y="75.1">2</text>
<text x="20.6" y="78.7">1</text>
<text x="20.6" y="81.1">2</text>
<text x="20.6" y="83.5">3</text>
<text x="37.5" y="83.5">6</text>
<text x="37.5" y="81.1">7</text>
<text x="37.5" y="78.7">8</text>
<text x="73.3" y="83.5">3</text>
<text x="97.2" y="83.5">3</text>
<text x="198.9" y="82.3">4</text>
<text x="212.2" y="78.7">1</text>
<text x="212.2" y="82.3">3</text>
<text x="228.7" y="79.9">1</text>
<text x="3.8" y="87.1">B</text>
<text x="20.6" y="85.9">4</text>
<text x="37.5" y="85.9">5</text>
<text x="73.3" y="88.3">1</text>
<text x="73.3" y="85.9">2</text>
<text x="97.2" y="88.3">1</text>
<text x="97.2" y="85.9">2</text>
<text x="274.2" y="87.1">B</text>
<text x="15.7" y="95.3" transform="rotate(-90 15.7 95.3)">1</text>
<text x="18.1" y="95.3" transform="rotate(-90 18.1 95.3)">2</text>
<text x="20.5" y="95.3" transform="rotate(-90 20.5 95.3)">3</text>
<text x="22.9" y="95.3" transform="rotate(-90 22.9 95.3)">4</text>
<text x="34.9" y="95.3" transform="rotate(-90 34.9 95.3)">1</text>
<text x="37.3" y="95.3" transform="rotate(-90 37.3 95.3)">2</text>
<text x="39.7" y="95.3" transform="rotate(-90 39.7 95.3)">3</text>
<text x="42" y="95.3" transform="rotate(-90 42 95.3)">4</text>
<text x="72" y="95.5">S2</text>
<text x="72" y="93.1">S1</text>
<text x="96" y="95.5">S2</text>
<text x="96" y="93.1">S1</text>
<text x="198.9" y="118.3">5</text>
<text x="212.2" y="118.3">2</text>
<text x="198.9" y="125.5">4</text>
<text x="212.2" y="121.9">1</text>
<text x="212.2" y="125.5">3</text>
<text x="11.3" y="130.3">5</text>
<text x="65" y="129.1">15</text>
<text x="65" y="126.7">16</text>
<text x="70.7" y="130.3">RA6/OSC2/CLKOUT</text>
<text x="71.2" y="127.9">RA7/OSC1/CLKIN</text>
<text x="92.2" y="130.3">RB1/RX/DT</text>
<text x="95.1" y="127.9">RB0/INT</text>
<text x="106.9" y="126.7">6</text>
<text x="106.9" y="129.1">7</text>
<text x="106.9" y="131.5">8</text>
<text x="3.8" y="132.7">C</text>
<text x="11.3" y="135.1">3</text>
<text x="11.3" y="132.7">4</text>
<text x="66.1" y="136.3">2</text>
<text x="66.1" y="133.9">3</text>
<text x="70.7" y="137.5">RA3/AN3/CMP1</text>
<text x="70.7" y="132.7">RA5/MCLR/VPP</text>
<text x="71.2" y="135.1">RA4/T0CKI/CMP2</text>
<text x="91.8" y="132.7">RB2/TX/CK</text>
<text x="93.6" y="135.1">RB3/CCP1</text>
<text x="94.1" y="137.5">RB4/PGM</text>
<text x="106.9" y="133.9">9</text>
<text x="106.9" y="136.3">10</text>
<text x="274.2" y="132.7">C</text>
<text x="65" y="143.5">17</text>
<text x="65" y="141.1">18</text>
<text x="66.1" y="138.7">1</text>
<text x="70.7" y="139.9">RA2/AN2/VREF</text>
<text x="70.7" y="142.3">RA1/AN1 RB6/T1OSO/T1CKI/PGC</text>
<text x="99.4" y="139.9">RB5</text>
<text x="106.9" y="138.7">11</text>
<text x="106.9" y="141.1">12</text>
<text x="106.9" y="143.5">13</text>
<text x="66.1" y="145.9">5</text>
<text x="70.7" y="147.1">VSS</text>
<text x="70.7" y="144.7">RA0/AN0</text>
<text x="87.5" y="144.7">RB7/T1OSI/PGD</text>
<text x="98.6" y="147.1">VDD</text>
<text x="106.9" y="145.9">14</text>
<text x="3.7" y="178.3">D</text>
<text x="189.9" y="177.1">Title</text>
<text x="274.1" y="178.3">D</text>
<text x="189.9" y="184.3">Size</text>
<text x="201.9" y="184.3">Number</text>
<text x="249.8" y="184.3">Revision</text>
<text x="189.9" y="191.5">Date:</text>
<text x="191.1" y="187.9">A4</text>
<text x="200.7" y="191.5">9/14/2018</text>
<text x="237.8" y="191.5">Sheet</text>
<text x="249.2" y="191.5">of</text>
<text x="35.9" y="197.5">1</text>
<text x="104.7" y="197.5">2</text>
<text x="173.5" y="197.5">3</text>
<text x="189.9" y="193.9">File:</text>
<text x="200.7" y="193.9">C:\Users\..\SlaveDevice_Sch.SchDoc</text>
<text x="237.8" y="193.9">Drawn By:</text>
<text x="242.3" y="197.5">4</text>
</g>
<g font-size="2.2" fill="#0e0e0e">
<text x="22.6" y="27.6">SW1A</text>
<text x="42.3" y="36">C1</text>
<text x="57.1" y="30.7">IC1</text>
<text x="87.8" y="36">C2</text>
<text x="190.4" y="35.3">D1</text>
<text x="201.2" y="30.7">RL1</text>
<text x="224.6" y="34.3">HD1</text>
<text x="22.6" y="36.2">SW6A</text>
<text x="37.5" y="37">C3</text>
<text x="37.5" y="39.3">103</text>
<text x="42.3" y="38.4">100uF/35V</text>
<text x="83" y="37">C4</text>
<text x="83" y="39.3">103</text>
<text x="87.8" y="38.4">100uF/35V</text>
<text x="99" y="37.7">R1</text>
<text x="99" y="40">1k</text>
<text x="190.4" y="37.7">1N4007</text>
<text x="224.6" y="41.5">Header 2</text>
<text x="57.1" y="45.6">LM7805</text>
<text x="149.3" y="43.4">U1</text>
<text x="201.2" y="42.7">Relay 5VDC</text>
<text x="100.7" y="51.8">LED1</text>
<text x="149.3" y="54">PC817</text>
<text x="174.2" y="48.7">R2</text>
<text x="174.2" y="53.5">470</text>
<text x="189.4" y="49.7">Q1</text>
<text x="189.4" y="52.1">C1815</text>
<text x="164.5" y="55.9">R3</text>
<text x="157.1" y="61.4">LED2</text>
<text x="164.5" y="60.7">330</text>
<text x="58.3" y="71.2">R4</text>
<text x="23.6" y="76.3">IC2</text>
<text x="58.3" y="73.7">560</text>
<text x="201.2" y="73.9">RL2</text>
<text x="227" y="77.5">HD2</text>
<text x="58.3" y="83.3">R5</text>
<text x="190.4" y="78.4">D2</text>
<text x="190.4" y="80.9">1N4007</text>
<text x="12.6" y="89.2">C5</text>
<text x="31.7" y="89.2">C6</text>
<text x="58.3" y="85.6">120</text>
<text x="149.3" y="86.6">U2</text>
<text x="201.2" y="85.9">Relay 5VDC</text>
<text x="227" y="84.7">Header 2</text>
<text x="23.6" y="90.7">MAX485</text>
<text x="58.3" y="95.3">R7</text>
<text x="174.2" y="91.9">R6</text>
<text x="189.4" y="92.8">Q2</text>
<text x="189.4" y="95.3">C1815</text>
<text x="58.3" y="97.7">560</text>
<text x="76" y="98.6">J1</text>
<text x="99.9" y="98.6">J2</text>
<text x="149.3" y="97.2">PC817</text>
<text x="164.5" y="99.1">R8</text>
<text x="174.2" y="96.7">470</text>
<text x="12.6" y="104.1">Header 4</text>
<text x="31.7" y="104.1">Header 4</text>
<text x="157.1" y="104.6">LED3</text>
<text x="164.5" y="103.9">330</text>
<text x="201.2" y="117.1">RL3</text>
<text x="69.1" y="124.3">IC3</text>
<text x="190.4" y="121.7">D3</text>
<text x="190.4" y="124">1N4007</text>
<text x="227" y="120.7">HD3</text>
<text x="10.5" y="127.4">ICSP1</text>
<text x="37" y="127.2">C7</text>
<text x="149.3" y="129.8">U3</text>
<text x="201.2" y="129.1">Relay 5VDC</text>
<text x="227" y="127.9">Header 2</text>
<text x="37" y="133.4">22pF</text>
<text x="47.3" y="135.3">X1</text>
<text x="47.3" y="137.7">12Mhz</text>
<text x="174.2" y="135.1">R9</text>
<text x="189.4" y="136.1">Q3</text>
<text x="10.5" y="142.3">JP5</text>
<text x="37" y="139.1">C8</text>
<text x="149.3" y="140.4">PC817</text>
<text x="164.5" y="142.3">R10</text>
<text x="174.2" y="139.9">470</text>
<text x="189.4" y="138.4">C1815</text>
<text x="37" y="145.4">22pF</text>
<text x="157.1" y="147.8">LED4</text>
<text x="164.5" y="147.1">330</text>
<text x="69.1" y="150.7">PIC16F628</text>
<text x="25.3" y="163.9">R11</text>
<text x="39.2" y="162.4">SW2</text>
<text x="25.3" y="168.7">10k</text>
<text x="39.2" y="168.2">RESET</text>
<text x="41.8" y="170.3">C9</text>
<text x="41.8" y="176.6">103</text>
</g>
<g font-size="2.2" fill="#262626">
<text x="18.8" y="30.7">12V</text>
<text x="93" y="33.1">VCC</text>
<text x="176.8" y="30.7">VCC</text>
<text x="143.3" y="45.1">Relay1</text>
<text x="38" y="59.5">GND</text>
<text x="62" y="59.5">GND</text>
<text x="83.5" y="59.5">GND</text>
<text x="95.5" y="59.5">GND</text>
<text x="50" y="66.7">VCC</text>
<text x="69.1" y="71.5">GND8</text>
<text x="93" y="71.5">GND8</text>
<text x="186.4" y="69.1">GND</text>
<text x="69.1" y="73.9">GND7</text>
<text x="93" y="73.9">GND7</text>
<text x="176.8" y="73.9">VCC</text>
<text x="14.1" y="78.7">RXD</text>
<text x="14.1" y="81.1">SEC</text>
<text x="42.8" y="81.1">B</text>
<text x="42.8" y="83.5">A</text>
<text x="69.1" y="81.1">12V 4</text>
<text x="69.1" y="78.7">12V 5</text>
<text x="93" y="81.1">12V 4</text>
<text x="93" y="78.7">12V 5</text>
<text x="14.1" y="85.9">TXD</text>
<text x="69.1" y="88.3">A</text>
<text x="69.1" y="85.9">B</text>
<text x="93" y="88.3">A</text>
<text x="93" y="85.9">B</text>
<text x="143.3" y="88.3">Relay2</text>
<text x="21.2" y="107.5">B</text>
<text x="21.2" y="105.1">12V</text>
<text x="54.8" y="107.5">GND</text>
<text x="21.2" y="109.9">A</text>
<text x="186.4" y="112.3">GND</text>
<text x="11.7" y="119.5">GND</text>
<text x="176.8" y="117.1">VCC</text>
<text x="18.8" y="129.1">MCLR</text>
<text x="18.8" y="131.5">VCC</text>
<text x="47.5" y="129.1">X1</text>
<text x="59.5" y="131.5">MCLR 4</text>
<text x="59.5" y="126.7">X1</text>
<text x="59.5" y="129.1">X2</text>
<text x="112.1" y="126.7">Relay1</text>
<text x="112.1" y="129.1">RXD</text>
<text x="112.1" y="131.5">TXD</text>
<text x="143.3" y="131.5">Relay3</text>
<text x="18.8" y="133.9">GND</text>
<text x="18.8" y="136.3">PGD</text>
<text x="112.1" y="133.9">SEC</text>
<text x="112.1" y="136.3">Relay2</text>
<text x="18.8" y="138.7">PGC</text>
<text x="47.5" y="141.1">X2</text>
<text x="112.1" y="138.7">Relay3</text>
<text x="112.1" y="141.1">PGC</text>
<text x="112.1" y="143.5">PGD</text>
<text x="112.1" y="145.9">VCC</text>
<text x="28.4" y="153.1">GND</text>
<text x="57.1" y="155.5">GND</text>
<text x="186.4" y="155.5">GND</text>
<text x="35.6" y="160.3">MCLR</text>
<text x="18.8" y="165.1">VCC</text>
<text x="62.4" y="166.3">GND</text>
</g>
<g font-size="1.3" fill="#0e0e0e">
<text x="26.9" y="33.6" transform="rotate(-90 26.9 33.6)">1</text>
<text x="149.3" y="45">1</text>
<text x="165.5" y="45">4</text>
<text x="149.3" y="50.1">2</text>
<text x="165.8" y="49.6">3</text>
<text x="149.3" y="88.2">1</text>
<text x="165.5" y="88.2">4</text>
<text x="149.3" y="93.3">2</text>
<text x="165.8" y="92.8">3</text>
<text x="149.3" y="131.4">1</text>
<text x="165.5" y="131.4">4</text>
<text x="149.3" y="136.5">2</text>
<text x="165.8" y="136">3</text>
</g>
<g font-size=".8" fill="#0e0e0e">
<text x="39.2" y="165.1">1</text>
<text x="48.5" y="165.1">2</text>
</g>
</svg>
